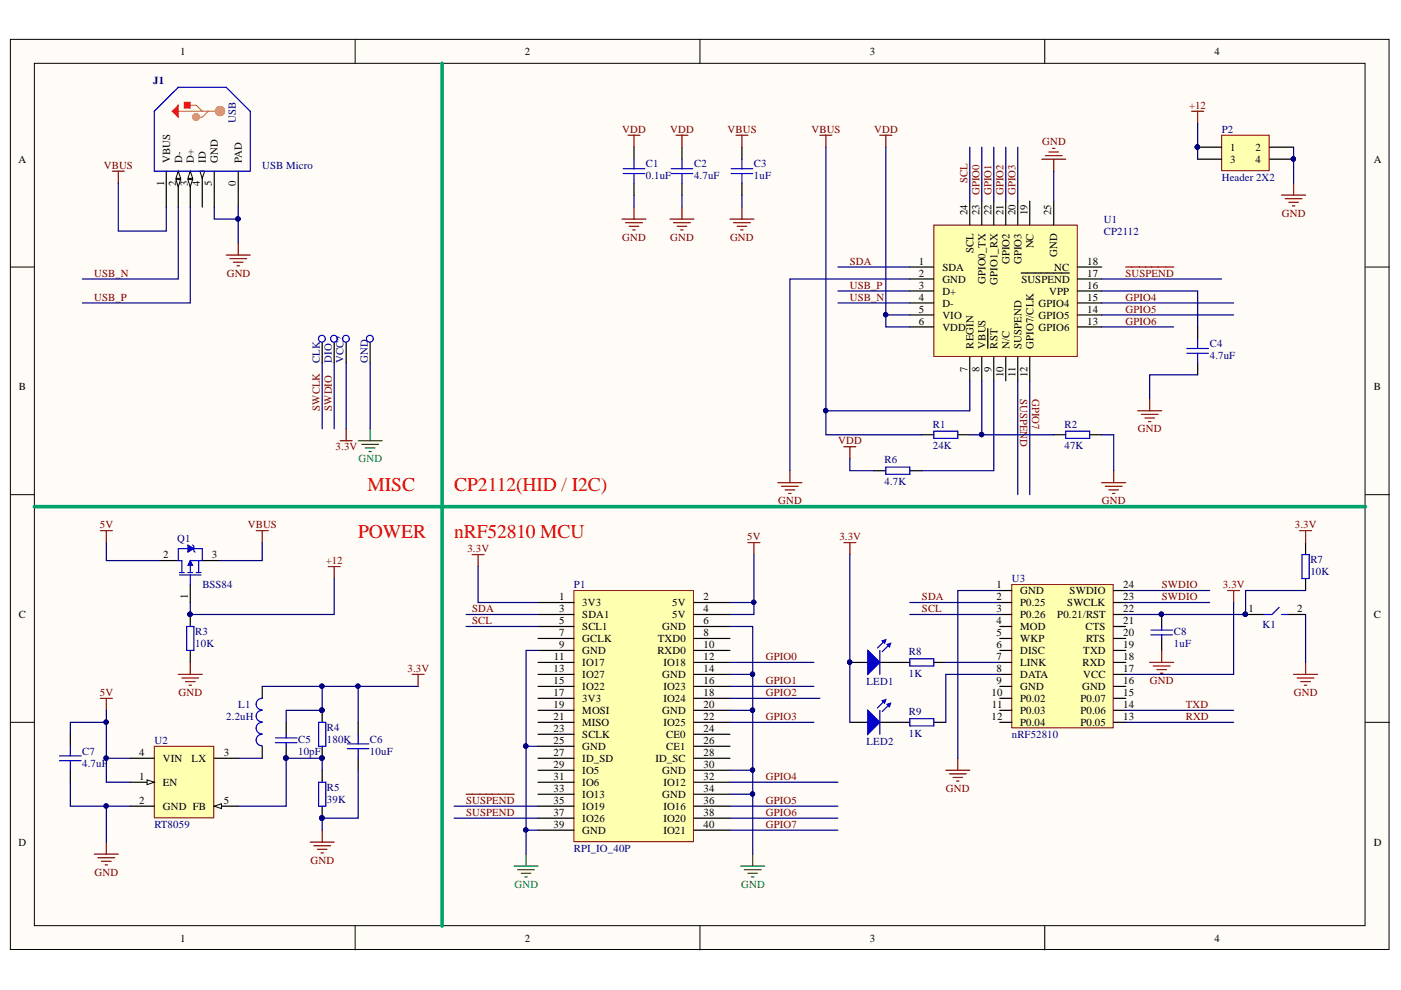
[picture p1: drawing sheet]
<svg xmlns="http://www.w3.org/2000/svg" width="297mm" height="210mm" viewBox="0 0 297 210" stroke-linecap="round" stroke-linejoin="round" font-family="sans-serif">
<g fill="#fffcf8" stroke="#000" stroke-width=".21">
<path d="M2.2 8.3h292.3v193h-292.3z"/>
<path d="M7.3 13.4h282.1v182.9h-282.1z"/>
</g>
<path d="M75.3 8.3v5.1M148.4 8.3v5.1M221.5 8.3v5.1M2.2 56.6h5.1M289.5 56.6h5.1M2.2 104.9h5.1M289.5 104.9h5.1M2.2 153.2h5.1M289.5 153.2h5.1M75.3 196.3v5.1M148.4 196.3v5.1M221.5 196.3v5.1" fill="none" stroke="#000" stroke-width=".21"/>
<path d="M198 47.7h30.4v27.9h-30.4z" fill="#ffffb0" stroke="#800000" stroke-width=".21"/>
<g fill="none" stroke="#000" stroke-width=".25">
<path d="M35.3 36.3v7.6M37.8 36.3v7.6M192.9 56.6h5.1M192.9 59.2h5.1M205.6 42.6v5.1M208.2 42.6v5.1M210.7 42.6v5.1M213.2 42.6v5.1M215.8 42.6v5.1M216.5 57.9h10.2M218.3 42.6v5.1M223.4 42.6v5.1"/>
<path d="M228.5 56.6h5.1M228.5 59.2h5.1M192.9 61.7h5.1M192.9 64.2h5.1M192.9 66.8h5.1M192.9 69.3h5.1M205.6 75.7v5M208.2 75.7v5M209.4 69.7v4.2M210.7 75.7v5M213.2 75.7v5M215.8 75.7v5"/>
<path d="M218.3 75.7v5M228.5 61.7h5.1M228.5 64.2h5.1M228.5 66.8h5.1M228.5 69.3h5.1"/>
</g>
<path d="M37.8 18.5l-5.1 5.1v12.7M48 18.5l5.1 5.1v12.7" fill="none" stroke="#00f" stroke-width=".25"/>
<path d="M37.8 36.3l.5 1.5h-1z" fill="#fffcf8"/>
<path d="M37.8 36.3l.5 1.5h-1z" fill="none" stroke="#000" stroke-width=".21"/>
<path d="M37.3 38.1h1l-.5 1.5z" fill="#fffcf8"/>
<path d="M37.3 38.1h1l-.5 1.5z" fill="none" stroke="#000" stroke-width=".21"/>
<path d="M40.3 36.3v7.6" fill="none" stroke="#000" stroke-width=".25"/>
<path d="M40.3 36.3l.5 1.5h-1z" fill="#fffcf8"/>
<path d="M40.3 36.3l.5 1.5h-1z" fill="none" stroke="#000" stroke-width=".21"/>
<path d="M39.8 38.1h1l-.5 1.5z" fill="#fffcf8"/>
<path d="M39.8 38.1h1l-.5 1.5z" fill="none" stroke="#000" stroke-width=".21"/>
<path d="M42.9 36.3v7.6" fill="none" stroke="#000" stroke-width=".25"/>
<path d="M42.4 36.3h1l-.5 1.5z" fill="#fffcf8"/>
<path d="M42.4 36.3h1l-.5 1.5z" fill="none" stroke="#000" stroke-width=".21"/>
<path d="M45.4 36.3v7.6M50.5 36.3v7.6" fill="none" stroke="#000" stroke-width=".25"/>
<path d="M36.5 23.6h10.2M40.3 22.3h1.3l1.3 1.3M44.2 23.6l-1.3 1.3h-1.3" fill="none" stroke="#fd8300" stroke-width=".25"/>
<g fill="none" stroke="#ff9c00" stroke-width="1.3">
<circle cx="41.6" cy="24.8" r=".2"/>
<circle cx="46.6" cy="23.6" r=".46"/>
</g>
<path d="M36.5 23.6l1.3-1.3v2.6z" fill="#f77800"/>
<path d="M36.5 23.6l1.3-1.3v2.6z" fill="none" stroke="#f77800" stroke-width=".25"/>
<path d="M39.1 21.7h1.2v1.3h-1.2z" fill-rule="evenodd" fill="#f77800"/>
<path d="M39.1 21.7h1.2v1.3h-1.2z" fill="none" stroke="#f77800" stroke-width=".25"/>
<path d="M37.8 18.5h10.2M32.7 36.3h20.4M67.5 153.2h1.6v5h-1.6zM73.6 158.7h4.6M73.6 157.7h4.6M75.9 155.7v2M75.9 158.7v2.1M67.5 165.9h1.6v5h-1.6z" fill="none" stroke="#00f" stroke-width=".25"/>
<path d="M68.3 150.6v2.6M68.3 158.2v2.6M75.9 153.2v2.5M68.3 163.3v2.6M68.3 170.9v2.6M75.9 160.8v2.5" fill="none" stroke="#000" stroke-width=".25"/>
<path d="M23.8 36.3h2.6M25.1 36.3v2.5" fill="none" stroke="#800000" stroke-width=".25"/>
<g fill="#000080" stroke="#000080" stroke-width=".21">
<circle cx="68.2" cy="173.4" r=".47"/>
<circle cx="68.2" cy="150.6" r=".47"/>
<circle cx="68.3" cy="160.7" r=".46"/>
</g>
<path d="M32.7 158.2h12.6v15.2h-12.6z" fill="#ffffb0" stroke="#800000" stroke-width=".21"/>
<path d="M27.6 165.9h5.1" fill="none" stroke="#000" stroke-width=".25"/>
<path d="M31.2 165.3l1.5 .6-1.5 .5z" fill="#fffcf8"/>
<path d="M31.2 165.3l1.5 .6-1.5 .5z" fill="none" stroke="#000" stroke-width=".21"/>
<path d="M27.6 170.9h5.1M27.6 160.8h5.1M45.4 170.9h5.1M45.4 160.8h5.1" fill="none" stroke="#000" stroke-width=".25"/>
<path d="M45.4 170.9l1.6-.5v1z" fill="#fffcf8"/>
<path d="M45.4 170.9l1.6-.5v1z" fill="none" stroke="#000" stroke-width=".21"/>
<path d="M55.6 145.5v2.6M55.6 158.2v2.6M60.7 153.2v2.5M60.7 158.2v2.6" fill="none" stroke="#000" stroke-width=".25"/>
<path d="M55.6 155.7a1.22 1.22 0 0 0-1.3 1.2 1.22 1.22 0 0 0 1.3 1.2M55.6 153.2a1.23 1.23 0 0 0-1.3 1.2 1.23 1.23 0 0 0 1.3 1.2M55.6 150.6a1.22 1.22 0 0 0-1.3 1.2 1.22 1.22 0 0 0 1.3 1.2M55.6 148.1a1.22 1.22 0 0 0-1.3 1.2 1.22 1.22 0 0 0 1.3 1.2M58.4 157.5h4.6M58.4 156.5h4.6M60.7 155.7v.8M60.7 157.5v.7" fill="none" stroke="#00f" stroke-width=".25"/>
<g fill="none" stroke="#800000" stroke-width=".25">
<path d="M48 54.1h5.1M48.7 54.8h3.6M49.5 55.6h2M50.3 56.4h.5M50.5 51.5v2.6M22.5 178.6v2.5M65.8 178.6h5.1M66.5 179.3h3.6M68.3 176v2.6M20 181.1h5.1M20.8 181.9h3.5M21.5 182.6h2.1"/>
<path d="M22.3 183.4h.5M67.3 180.1h2M68.1 180.8h.5"/>
</g>
<circle cx="60.6" cy="160.7" r=".46" fill="#000080" stroke="#000080" stroke-width=".21"/>
<path d="M7.3 107.4h282.2" fill="none" stroke="#00a36e" stroke-width=".76"/>
<path d="M121.7 125.2h25.3v53.3h-25.3z" fill="#ffffb0" stroke="#800000" stroke-width=".21"/>
<g fill="none" stroke="#000" stroke-width=".25">
<path d="M134.4 31.2v2.6M134.4 38.8v2.6M144.6 31.2v2.6M144.6 38.8v2.6M157.3 31.2v2.6M157.3 38.8v2.6M253.9 69.3v2.6M253.9 76.9v2.6M195.4 92.2h2.6M203.1 92.2h2.5M223.4 92.2h2.6M231 92.2h2.6"/>
<path d="M34 118.9h3.8M42.9 118.9h3.8M40.3 123.9v3.8M114.1 127.7h7.6M114.1 130.3h7.6M114.1 132.8h7.6M114.1 135.4h7.6M114.1 137.9h7.6M147.1 127.7h7.7M147.1 130.3h7.7M147.1 132.8h7.7M147.1 135.4h7.7"/>
<path d="M147.1 137.9h7.7M114.1 140.4h7.6M114.1 143h7.6M114.1 145.5h7.6M114.1 148.1h7.6M114.1 150.6h7.6M114.1 153.2h7.6M114.1 155.7h7.6M114.1 158.2h7.6M147.1 140.4h7.7M147.1 143h7.7M147.1 145.5h7.7"/>
<path d="M147.1 148.1h7.7M147.1 150.6h7.7M147.1 153.2h7.7M147.1 155.7h7.7M147.1 158.2h7.7M114.1 160.8h7.6M114.1 163.3h7.6M114.1 165.9h7.6M114.1 168.4h7.6M114.1 170.9h7.6M114.1 173.5h7.6M114.1 176h7.6"/>
<path d="M147.1 160.8h7.7M147.1 163.3h7.7M147.1 165.9h7.7M147.1 168.4h7.7M147.1 170.9h7.7M147.1 173.5h7.7M147.1 176h7.7"/>
</g>
<path d="M109 183.6h5.1M109.8 184.4h3.5M110.5 185.2h2.1M111.3 185.9h.5M111.5 181.1v2.5M157 183.6h5.1M157.8 184.4h3.6M158.6 185.2h2M159.3 185.9h.5M159.6 181.1v2.5" fill="none" stroke="#008000" stroke-width=".25"/>
<g fill="none" stroke="#800000" stroke-width=".25">
<path d="M133.1 28.7h2.6M134.4 28.7v2.5M143.3 28.7h2.6M144.6 28.7v2.5M156 28.7h2.6M157.3 28.7v2.5M173.8 28.7h2.6M175.1 28.7v2.5M186.5 28.7h2.6M187.8 28.7v2.5M131.9 46.5h5.1M132.6 47.2h3.6"/>
<path d="M133.4 48h2M134.2 48.7h.5M134.4 43.9v2.6M142 46.5h5.1M142.8 47.2h3.6M143.6 48h2M144.3 48.7h.5M144.6 43.9v2.6M154.8 46.5h5M155.5 47.2h3.6M156.3 48h2M157 48.7h.6"/>
<path d="M157.3 43.9v2.6M238.7 56.6h10.2M167.5 99.8v2.5M236.1 99.8v2.5M241.2 87.1h5.1M242 87.9h3.5M242.7 88.6h2.1M243.5 89.4h.5M243.8 84.6v2.5M54.3 112.5h2.6M55.6 112.5v2.5M100.1 117.6h2.5"/>
<path d="M101.4 117.6v2.5M158.6 115h2.5M159.8 115v2.6M164.9 102.3h5.1M165.7 103.1h3.6M166.5 103.9h2M167.2 104.6h.5M233.6 102.3h5.1M234.3 103.1h3.6M235.1 103.9h2M235.9 104.6h.5M87.4 143h2.5"/>
<path d="M88.7 143v2.5M98.8 168.4h10.2"/>
</g>
<g fill="none" stroke="#00f" stroke-width=".25">
<path d="M132.1 36.8h4.6M132.1 35.8h4.6M134.4 33.8v2M134.4 36.8v2M142.3 36.8h4.6M142.3 35.8h4.6M144.6 33.8v2M144.6 36.8v2M155 36.8h4.6M155 35.8h4.6M157.3 33.8v2M157.3 36.8v2"/>
<path d="M251.6 74.9h4.6M251.6 73.9h4.6M253.9 71.9v2M253.9 74.9v2M198 91.4h5.1v1.5h-5.1zM226 91.4h5v1.5h-5zM38.6 118.9v2.5M42.1 118.9v2.5M42.9 118.9h-2.6v2.5M38.1 121.9h4.5M38.1 121.4h1M39.8 121.4h1"/>
<path d="M40.3 121.9v2M41.6 121.4h1"/>
</g>
<path d="M93.7 13.4v182.9" fill="none" stroke="#00a36e" stroke-width=".76"/>
<path d="M40.3 118.9l.5 1h-1z" fill="#00f"/>
<path d="M40.3 118.9l.5 1h-1z" fill="none" stroke="#00f" stroke-width=".21"/>
<path d="M39.8 116.3h-2v2.6h.8M41.1 116.3h1.8v2.6" fill="none" stroke="#00f" stroke-width=".25"/>
<path d="M39.8 115.6l1.3 .7-1.3 .8z" fill="#00f"/>
<path d="M39.8 115.6l1.3 .7-1.3 .8z" fill="none" stroke="#00f" stroke-width=".21"/>
<path d="M40.8 115.6l.3 .2v1l.3 .3M39.6 132.8h1.5v5.1h-1.5z" fill="none" stroke="#00f" stroke-width=".25"/>
<path d="M40.3 130.3v2.5M40.3 137.9v2.5" fill="none" stroke="#000" stroke-width=".25"/>
<circle cx="40.3" cy="130.2" r=".46" fill="#000080" stroke="#000080" stroke-width=".21"/>
<path d="M21.3 112.5h2.5M22.5 112.5v2.5M37.8 143h5.1M38.6 143.8h3.5M39.3 144.5h2.1M40.1 145.3h.5M40.3 140.4v2.6" fill="none" stroke="#800000" stroke-width=".25"/>
<path d="M259 28.7h10.1v7.5h-10.1z" fill="#ffffb0" stroke="#800000" stroke-width=".21"/>
<path d="M253.9 31.2h5.1M253.9 33.8h5.1M269.2 31.2h5.1M269.2 33.8h5.1M185.3 99.8h2.5M192.9 99.8h2.5M14.9 155.7v2.5M14.9 163.3v2.6" fill="none" stroke="#000" stroke-width=".25"/>
<g fill="#000080" stroke="#000080" stroke-width=".21">
<circle cx="253.9" cy="31.2" r=".47"/>
<circle cx="274.2" cy="33.7" r=".46"/>
</g>
<g fill="none" stroke="#800000" stroke-width=".25">
<path d="M220.9 33.8h5.1M221.6 33h3.6M222.4 32.2h2M223.2 31.5h.5M223.4 33.8v2.5M252.7 23.6h2.5M253.9 23.6v2.5M274.3 38.8v2.6M271.7 41.4h5.1M272.5 42.1h3.5M273.2 42.9h2.1M274 43.7h.5"/>
<path d="M178.9 94.7h2.6M180.2 94.7v2.6M69.6 120.1h2.5M70.9 120.1v2.6M21.3 148.1h2.5M22.5 148.1v2.5"/>
</g>
<path d="M187.8 99h5.1v1.6h-5.1zM14.9 158.2v2.1M12.6 161.3h4.6M12.6 160.3h4.6M14.9 161.3v2" fill="none" stroke="#00f" stroke-width=".25"/>
<path d="M214.5 123.9h21.5v30.4h-21.5z" fill="#ffffb0" stroke="#800000" stroke-width=".21"/>
<g fill="none" stroke="#000" stroke-width=".25">
<path d="M212 125.2h2.5M212 127.7h2.5M212 130.3h2.5M212 132.8h2.5M212 135.4h2.5M212 137.9h2.5M236.1 125.2h2.6M236.1 127.7h2.6M236.1 130.3h2.6M236.1 132.8h2.6M236.1 135.4h2.6M236.1 137.9h2.6"/>
<path d="M180.2 140.4h3.8M186.5 140.4h3.9M212 140.4h2.5M212 143h2.5M212 145.5h2.5M212 148.1h2.5M212 150.6h2.5M212 153.2h2.5M236.1 140.4h2.6M236.1 143h2.6M236.1 145.5h2.6M236.1 148.1h2.6"/>
<path d="M236.1 150.6h2.6M236.1 153.2h2.6"/>
</g>
<path d="M260.3 125.2h2.5M261.6 125.2v2.5M200.5 163.3h5.1M201.3 164.1h3.6M202.1 164.8h2M202.8 165.6h.5M203.1 160.8v2.5" fill="none" stroke="#800000" stroke-width=".25"/>
<circle cx="180.1" cy="140.4" r=".46" fill="#000080" stroke="#000080" stroke-width=".21"/>
<path d="M186.5 137.9v5.1M187.6 135.9l-1.6 1.5M188.6 136.6l-1.5 1.6" fill="none" stroke="#0000bf" stroke-width=".25"/>
<path d="M187.1 135.9l.7-.3-.2 .8z" fill="#00f"/>
<path d="M187.1 135.9l.7-.3-.2 .8z" fill="none" stroke="#00f" stroke-width=".25"/>
<path d="M188.1 136.6l.7-.2-.2 .7z" fill="#00f"/>
<path d="M188.1 136.6l.7-.2-.2 .7z" fill="none" stroke="#00f" stroke-width=".25"/>
<path d="M184 137.9l2.5 2.5-2.5 2.6z" fill="#00f"/>
<path d="M184 137.9l2.5 2.5-2.5 2.6z" fill="none" stroke="#00f" stroke-width=".25"/>
<circle cx="180.1" cy="140.4" r=".46" fill="#000080" stroke="#000080" stroke-width=".21"/>
<path d="M178.9 115h2.6M180.2 115v2.6" fill="none" stroke="#800000" stroke-width=".25"/>
<path d="M180.2 153.2h3.8M186.5 153.2h3.9" fill="none" stroke="#000" stroke-width=".25"/>
<path d="M186.5 150.6v5.1M187.6 148.6l-1.6 1.5M188.6 149.3l-1.5 1.6" fill="none" stroke="#0000bf" stroke-width=".25"/>
<path d="M187.1 148.6l.7-.3-.2 .8z" fill="#00f"/>
<path d="M187.1 148.6l.7-.3-.2 .8z" fill="none" stroke="#00f" stroke-width=".25"/>
<path d="M188.1 149.3l.7-.2-.2 .7z" fill="#00f"/>
<path d="M188.1 149.3l.7-.2-.2 .7z" fill="none" stroke="#00f" stroke-width=".25"/>
<path d="M184 150.6l2.5 2.6-2.5 2.5z" fill="#00f"/>
<path d="M276 117.6h1.6v5.1h-1.6zM192.9 139.7h5.1v1.5h-5.1zM244 134.6h4.6M244 133.6h4.6M246.3 132.8v.8M246.3 134.6v.8M184 150.6l2.5 2.6-2.5 2.5zM192.9 152.4h5.1v1.5h-5.1z" fill="none" stroke="#00f" stroke-width=".25"/>
<path d="M68.3 71.9v5M276.8 115v2.6M246.3 130.3v2.5M246.3 135.4v2.5M264.1 130.3h3.8M273 130.3h3.8M276.8 122.7v2.5M190.4 153.2h2.5M190.4 140.4h2.5M198 153.2h2.5M198 140.4h2.5" fill="none" stroke="#000" stroke-width=".25"/>
<g fill="#000080" stroke="#000080" stroke-width=".21">
<circle cx="246.2" cy="130.2" r=".46"/>
<circle cx="264" cy="130.2" r=".46"/>
</g>
<path d="M275.5 112.5h2.6M276.8 112.5v2.5M246.3 137.9v2.5M243.8 140.4h5M244.5 141.2h3.6M245.3 142h2M246 142.7h.6M274.3 143h5.1M275 143.8h3.6M275.8 144.5h2M276.6 145.3h.5M276.8 140.4v2.6" fill="none" stroke="#800000" stroke-width=".25"/>
<path d="M271.2 128.8l-1.5 1.5h-1.8M271.7 130.3h1.3" fill="none" stroke="#0000bf" stroke-width=".25"/>
<path d="M75.9 93.5h5.1M76.7 94.2h3.6M77.5 95h2M78.2 95.7h.5M78.5 90.9v2.6" fill="none" stroke="#008000" stroke-width=".25"/>
<circle cx="68.2" cy="71.8" r=".72" fill="#fff" stroke="#00f" stroke-width=".25"/>
<path d="M70.9 71.9v5" fill="none" stroke="#000" stroke-width=".25"/>
<circle cx="70.8" cy="71.8" r=".72" fill="#fff" stroke="#00f" stroke-width=".25"/>
<path d="M73.4 71.9v5" fill="none" stroke="#000" stroke-width=".25"/>
<circle cx="73.3" cy="71.8" r=".72" fill="#fff" stroke="#00f" stroke-width=".25"/>
<path d="M78.5 71.9v5" fill="none" stroke="#000" stroke-width=".25"/>
<circle cx="78.4" cy="71.8" r=".72" fill="#fff" stroke="#00f" stroke-width=".25"/>
<path d="M72.1 93.5h2.6M73.4 90.9v2.6" fill="none" stroke="#800000" stroke-width=".25"/>
<g fill="none" stroke="#000080" stroke-width=".25">
<path d="M25.1 38.8v10.2h10.2v-5.1M175.1 31.2v61h20.3M187.8 31.2v35.6M205.6 31.2v11.4M208.2 31.2v11.4M210.7 31.2v11.4M213.2 31.2v11.4M215.8 31.2v11.4M223.4 36.3v6.3M253.9 26.1v7.7M274.3 31.2v7.6M37.8 43.9v15.3h-20.3"/>
<path d="M40.3 43.9v20.3h-22.8M45.4 43.9v2.6h5.1M50.5 43.9v7.6M134.4 41.4v2.5M144.6 41.4v2.5M157.3 41.4v2.5M177.6 56.6h15.3M192.9 59.2h-25.4v40.6M233.6 59.2h25.4M68.3 76.9v14M70.9 76.9v14M73.4 76.9v14"/>
<path d="M78.5 76.9v14M177.6 64.2h15.3M177.6 61.7h15.3M192.9 66.8h-5.1v2.5h5.1M233.6 61.7h20.3v7.6M233.6 64.2h28M233.6 66.8h28M233.6 69.3h15.2M253.9 79.5h-10.1v5.1M180.2 97.3v2.5h5.1M205.6 80.7v6.4h-30.5M205.6 92.2h17.8"/>
<path d="M208.2 80.7v11.5M210.7 80.7v19.1h-15.3M215.8 80.7v24.2M218.3 80.7v24.2M233.6 92.2h2.5v7.6M22.5 115v3.9h11.5M55.6 115v3.9h-8.9M159.8 117.6v12.7h-5M180.2 117.6v35.6M70.9 122.7v7.6h-30.6v-2.6M98.8 130.3h15.3M98.8 132.8h15.3"/>
<path d="M101.4 120.1v7.6h12.7M114.1 137.9h-2.6v20.3M154.8 132.8h4.8v48.3M154.8 127.7h5M192.9 127.7h19.1M192.9 130.3h19.1M212 125.2h-8.9v35.6M238.7 127.7h17.8M238.7 125.2h17.8M261.6 127.7v15.3h-22.9M276.8 125.2h-12.7v5.1h-25.4M276.8 130.3v10.1"/>
<path d="M22.5 150.6v15.3h5.1M22.5 153.2h-7.6v2.5M55.6 145.5h12.7v5.1h-7.6v2.6M68.3 145.5h7.6v7.7M75.9 145.5h12.8M114.1 158.2h-2.6v22.9M154.8 143h4.8M154.8 150.6h4.8M154.8 148.1h19M154.8 145.5h17.8M154.8 140.4h17.8M154.8 153.2h17.8"/>
<path d="M200.5 140.4h11.5M212 143h-11.5v10.2M238.7 150.6h22.9M238.7 153.2h22.9M14.9 165.9v5h7.6M22.5 160.8h5.1M27.6 170.9h-5.1v7.7M50.5 160.8h5.1M68.3 163.3v-2.5h-7.6v10.1h-10.2M75.9 163.3v10.2h-7.6v2.5M96.3 170.9h17.8M96.3 173.5h17.8"/>
<path d="M111.5 176h2.6M154.8 176h22.8M154.8 163.3h4.8M154.8 168.4h4.8M154.8 165.9h22.8M154.8 170.9h22.8M154.8 173.5h22.8"/>
</g>
<g fill="#000080" stroke="#000080" stroke-width=".21">
<circle cx="22.5" cy="160.7" r=".46"/>
<circle cx="22.5" cy="170.9" r=".46"/>
<circle cx="68.2" cy="150.6" r=".47"/>
<circle cx="60.6" cy="160.7" r=".46"/>
<circle cx="68.3" cy="160.7" r=".46"/>
<circle cx="75.9" cy="145.5" r=".46"/>
<circle cx="68.3" cy="145.5" r=".46"/>
<circle cx="68.2" cy="173.4" r=".47"/>
<circle cx="50.4" cy="46.4" r=".47"/>
<circle cx="159.8" cy="127.7" r=".46"/>
<circle cx="111.5" cy="176" r=".46"/>
<circle cx="159.5" cy="143" r=".46"/>
<circle cx="159.5" cy="150.6" r=".46"/>
<circle cx="159.5" cy="163.3" r=".46"/>
<circle cx="159.5" cy="168.3" r=".46"/>
<circle cx="111.5" cy="158.2" r=".47"/>
<circle cx="208.1" cy="92.1" r=".46"/>
<circle cx="187.8" cy="66.7" r=".46"/>
<circle cx="175" cy="87.1" r=".46"/>
<circle cx="22.5" cy="153.1" r=".46"/>
<circle cx="40.3" cy="130.2" r=".46"/>
<circle cx="253.9" cy="31.2" r=".47"/>
<circle cx="274.2" cy="33.7" r=".46"/>
<circle cx="180.1" cy="140.4" r=".46"/>
<circle cx="264" cy="130.2" r=".46"/>
<circle cx="246.2" cy="130.2" r=".46"/>
</g>
<g font-size="4.1" fill="#f00">
<text x="77.9" y="104">MISC</text>
<text x="96.3" y="104">CP2112(HID / I2C)</text>
<text x="75.9" y="114.2">POWER</text>
<text x="96.3" y="114.2">nRF52810 MCU</text>
</g>
<g font-size="2.3">
<text x="38.2" y="11.7">1</text>
<text x="111.3" y="11.7">2</text>
<text x="184.4" y="11.7">3</text>
<text x="257.5" y="11.7">4</text>
<text x="3.9" y="34.5">A</text>
<text x="36" y="34.5" transform="rotate(-90 36 34.5)">VBUS</text>
<text x="38.6" y="34.5" transform="rotate(-90 38.6 34.5)">D-</text>
<text x="41.1" y="34.5" transform="rotate(-90 41.1 34.5)">D+</text>
<text x="43.7" y="34.5" transform="rotate(-90 43.7 34.5)">ID</text>
<text x="46.2" y="34.5" transform="rotate(-90 46.2 34.5)">GND</text>
<text x="51.3" y="34.5" transform="rotate(-90 51.3 34.5)">PAD</text>
<text x="260.8" y="32">1</text>
<text x="260.8" y="34.5">3</text>
<text x="266.2" y="32">2</text>
<text x="266.2" y="34.5">4</text>
<text x="291.3" y="34.5">A</text>
<text x="34.8" y="39.5" transform="rotate(-90 34.8 39.5)">1</text>
<text x="37.3" y="39.5" transform="rotate(-90 37.3 39.5)">2</text>
<text x="39.9" y="39.5" transform="rotate(-90 39.9 39.5)">3</text>
<text x="42.4" y="39.5" transform="rotate(-90 42.4 39.5)">4</text>
<text x="44.9" y="39.5" transform="rotate(-90 44.9 39.5)">5</text>
<text x="50" y="39.5" transform="rotate(-90 50 39.5)">0</text>
<text x="205.1" y="45.7" transform="rotate(-90 205.1 45.7)">24</text>
<text x="207.7" y="45.7" transform="rotate(-90 207.7 45.7)">23</text>
<text x="210.2" y="45.7" transform="rotate(-90 210.2 45.7)">22</text>
<text x="212.7" y="45.7" transform="rotate(-90 212.7 45.7)">21</text>
<text x="215.3" y="45.7" transform="rotate(-90 215.3 45.7)">20</text>
<text x="217.8" y="45.7" transform="rotate(-90 217.8 45.7)">19</text>
<text x="222.9" y="45.7" transform="rotate(-90 222.9 45.7)">25</text>
<text x="206.4" y="53.7" transform="rotate(-90 206.4 53.7)">SCL</text>
<text x="219.1" y="52.7" transform="rotate(-90 219.1 52.7)">NC</text>
<text x="194.8" y="56.1">1</text>
<text x="194.8" y="58.7">2</text>
<text x="199.8" y="57.4">SDA</text>
<text x="199.8" y="59.9">GND</text>
<text x="214" y="56" transform="rotate(-90 214 56)">GPIO2</text>
<text x="216.5" y="56" transform="rotate(-90 216.5 56)">GPIO3</text>
<text x="216.5" y="59.9">SUSPEND</text>
<text x="223.5" y="57.4">NC</text>
<text x="224.2" y="54.5" transform="rotate(-90 224.2 54.5)">GND</text>
<text x="230.5" y="58.7">17</text>
<text x="230.5" y="56.1">18</text>
<text x="194.8" y="61.2">3</text>
<text x="194.8" y="63.8">4</text>
<text x="199.8" y="62.5">D+</text>
<text x="199.8" y="65">D-</text>
<text x="208.9" y="60.2" transform="rotate(-90 208.9 60.2)">GPIO0_TX</text>
<text x="211.5" y="60.4" transform="rotate(-90 211.5 60.4)">GPIO1_RX</text>
<text x="220.2" y="65">GPIO4</text>
<text x="222.5" y="62.5">VPP</text>
<text x="230.5" y="63.8">15</text>
<text x="230.5" y="61.2">16</text>
<text x="194.8" y="66.3">5</text>
<text x="194.8" y="68.8">6</text>
<text x="199.8" y="67.6">VIO</text>
<text x="199.8" y="70.1">VDD</text>
<text x="220.2" y="70.1">GPIO6</text>
<text x="220.2" y="67.6">GPIO5</text>
<text x="230.5" y="68.8">13</text>
<text x="230.5" y="66.3">14</text>
<text x="206.4" y="73.9" transform="rotate(-90 206.4 73.9)">REGIN</text>
<text x="208.9" y="73.9" transform="rotate(-90 208.9 73.9)">VBUS</text>
<text x="211.5" y="73.9" transform="rotate(-90 211.5 73.9)">RST</text>
<text x="214" y="73.9" transform="rotate(-90 214 73.9)">N/C</text>
<text x="216.5" y="73.9" transform="rotate(-90 216.5 73.9)">SUSPEND</text>
<text x="219.1" y="73.9" transform="rotate(-90 219.1 73.9)">GPIO7/CLK</text>
<text x="4" y="82.8">B</text>
<text x="205.1" y="78.9" transform="rotate(-90 205.1 78.9)">7</text>
<text x="207.7" y="78.9" transform="rotate(-90 207.7 78.9)">8</text>
<text x="210.2" y="78.9" transform="rotate(-90 210.2 78.9)">9</text>
<text x="212.7" y="80" transform="rotate(-90 212.7 80)">10</text>
<text x="215.3" y="79.9" transform="rotate(-90 215.3 79.9)">11</text>
<text x="217.8" y="80" transform="rotate(-90 217.8 80)">12</text>
<text x="291.3" y="82.8">B</text>
<text x="34.6" y="118.4">2</text>
<text x="44.9" y="118.4">3</text>
<text x="211.3" y="124.7">1</text>
<text x="216.3" y="126">GND</text>
<text x="226.8" y="126">SWDIO</text>
<text x="238.1" y="124.7">24</text>
<text x="4" y="131.1">C</text>
<text x="39.9" y="127.1" transform="rotate(-90 39.9 127.1)">1</text>
<text x="118.6" y="127.3">1</text>
<text x="118.6" y="129.8">3</text>
<text x="123.5" y="128.5">3V3</text>
<text x="123.5" y="131.1">SDA1</text>
<text x="142.5" y="128.5">5V</text>
<text x="142.5" y="131.1">5V</text>
<text x="149.2" y="127.3">2</text>
<text x="149.2" y="129.8">4</text>
<text x="211.3" y="127.3">2</text>
<text x="211.3" y="129.8">3</text>
<text x="216.3" y="128.5">P0.25</text>
<text x="216.3" y="131.1">P0.26</text>
<text x="224.2" y="131.1">P0.21/RST</text>
<text x="226.3" y="128.5">SWCLK</text>
<text x="238.1" y="127.3">23</text>
<text x="238.1" y="129.8">22</text>
<text x="264.7" y="129.8">1</text>
<text x="275" y="129.8">2</text>
<text x="291.3" y="131.1">C</text>
<text x="118.6" y="132.3">5</text>
<text x="118.6" y="134.9">7</text>
<text x="118.6" y="137.4">9</text>
<text x="123.5" y="133.6">SCL1</text>
<text x="123.5" y="136.1">GCLK</text>
<text x="139.5" y="136.1">TXD0</text>
<text x="140.4" y="133.6">GND</text>
<text x="149.2" y="132.3">6</text>
<text x="149.2" y="134.9">8</text>
<text x="149.2" y="137.4">10</text>
<text x="211.3" y="132.3">4</text>
<text x="211.3" y="134.9">5</text>
<text x="211.3" y="137.4">6</text>
<text x="216.3" y="133.6">MOD</text>
<text x="216.3" y="136.1">WKP</text>
<text x="230.2" y="133.6">CTS</text>
<text x="230.3" y="136.1">RTS</text>
<text x="238.1" y="137.4">19</text>
<text x="238.1" y="134.9">20</text>
<text x="238.1" y="132.3">21</text>
<text x="117.4" y="142.5">13</text>
<text x="117.5" y="139.9">11</text>
<text x="123.5" y="138.7">GND</text>
<text x="123.5" y="141.2">IO17</text>
<text x="123.5" y="143.7">IO27</text>
<text x="139.4" y="138.7">RXD0</text>
<text x="140.4" y="143.7">GND</text>
<text x="140.6" y="141.2">IO18</text>
<text x="149.2" y="139.9">12</text>
<text x="149.2" y="142.5">14</text>
<text x="211.3" y="139.9">7</text>
<text x="211.3" y="142.5">8</text>
<text x="216.3" y="138.7">DISC</text>
<text x="216.3" y="141.2">LINK</text>
<text x="216.3" y="143.7">DATA</text>
<text x="229.5" y="141.2">RXD</text>
<text x="229.7" y="143.7">VCC</text>
<text x="229.7" y="138.7">TXD</text>
<text x="238.1" y="142.5">17</text>
<text x="238.1" y="139.9">18</text>
<text x="117.4" y="145">15</text>
<text x="117.4" y="147.6">17</text>
<text x="123.5" y="146.3">IO22</text>
<text x="123.5" y="148.8">3V3</text>
<text x="140.6" y="146.3">IO23</text>
<text x="140.6" y="148.8">IO24</text>
<text x="149.2" y="145">16</text>
<text x="149.2" y="147.6">18</text>
<text x="210.2" y="147.6">10</text>
<text x="211.3" y="145">9</text>
<text x="216.3" y="146.3">GND</text>
<text x="216.3" y="148.8">P0.02</text>
<text x="229.1" y="148.8">P0.07</text>
<text x="229.4" y="146.3">GND</text>
<text x="238.1" y="147.6">15</text>
<text x="238.1" y="145">16</text>
<text x="117.4" y="150.1">19</text>
<text x="117.4" y="152.6">21</text>
<text x="117.4" y="155.2">23</text>
<text x="123.5" y="151.4">MOSI</text>
<text x="123.5" y="153.9">MISO</text>
<text x="140.4" y="151.4">GND</text>
<text x="140.6" y="153.9">IO25</text>
<text x="149.2" y="150.1">20</text>
<text x="149.2" y="152.6">22</text>
<text x="149.2" y="155.2">24</text>
<text x="210.2" y="152.6">12</text>
<text x="210.3" y="150.1">11</text>
<text x="216.3" y="151.4">P0.03</text>
<text x="216.3" y="153.9">P0.04</text>
<text x="229.1" y="153.9">P0.05</text>
<text x="229.1" y="151.4">P0.06</text>
<text x="238.1" y="152.6">13</text>
<text x="238.1" y="150.1">14</text>
<text x="29.5" y="160.2">4</text>
<text x="34.5" y="161.5">VIN</text>
<text x="40.6" y="161.5">LX</text>
<text x="47.5" y="160.2">3</text>
<text x="117.4" y="157.7">25</text>
<text x="117.4" y="160.2">27</text>
<text x="123.5" y="156.4">SCLK</text>
<text x="123.5" y="159">GND</text>
<text x="123.5" y="161.5">ID_SD</text>
<text x="139" y="161.5">ID_SC</text>
<text x="141.2" y="156.4">CE0</text>
<text x="141.2" y="159">CE1</text>
<text x="149.2" y="157.7">26</text>
<text x="149.2" y="160.2">28</text>
<text x="29.5" y="165.4">1</text>
<text x="34.5" y="166.7">EN</text>
<text x="117.4" y="162.8">29</text>
<text x="117.4" y="165.4">31</text>
<text x="117.4" y="167.9">33</text>
<text x="123.5" y="164.1">IO5</text>
<text x="123.5" y="166.7">IO6</text>
<text x="140.4" y="164.1">GND</text>
<text x="140.6" y="166.7">IO12</text>
<text x="149.2" y="162.8">30</text>
<text x="149.2" y="165.4">32</text>
<text x="149.2" y="167.9">34</text>
<text x="29.5" y="170.5">2</text>
<text x="34.5" y="171.7">GND FB</text>
<text x="47.5" y="170.5">5</text>
<text x="117.4" y="170.5">35</text>
<text x="117.4" y="173">37</text>
<text x="123.5" y="169.2">IO13</text>
<text x="123.5" y="171.7">IO19</text>
<text x="140.4" y="169.2">GND</text>
<text x="140.6" y="171.7">IO16</text>
<text x="149.2" y="170.5">36</text>
<text x="149.2" y="173">38</text>
<text x="3.9" y="179.3">D</text>
<text x="117.4" y="175.5">39</text>
<text x="123.5" y="174.3">IO26</text>
<text x="123.5" y="176.8">GND</text>
<text x="140.6" y="174.3">IO20</text>
<text x="140.6" y="176.8">IO21</text>
<text x="149.2" y="175.5">40</text>
<text x="291.3" y="179.3">D</text>
<text x="38.2" y="199.6">1</text>
<text x="111.3" y="199.6">2</text>
<text x="184.4" y="199.6">3</text>
<text x="257.5" y="199.6">4</text>
</g>
<g font-size="2.3" fill="#000080">
<text x="32.5" y="17.8">J1</text>
<text x="50" y="26.1" transform="rotate(-90 50 26.1)">USB</text>
<text x="259" y="28.2">P2</text>
<text x="55.6" y="35.8">USB Micro</text>
<text x="136.9" y="35.5">C1</text>
<text x="147.2" y="35.5">C2</text>
<text x="159.9" y="35.5">C3</text>
<text x="136.9" y="38">0.1uF</text>
<text x="147.2" y="38">4.7uF</text>
<text x="159.9" y="38">1uF</text>
<text x="259" y="38.3">Header 2X2</text>
<text x="234.1" y="47.3">U1</text>
<text x="234.1" y="49.8">CP2112</text>
<text x="67.8" y="76.9" transform="rotate(-90 67.8 76.9)">CLK</text>
<text x="70.3" y="76.9" transform="rotate(-90 70.3 76.9)">DIO</text>
<text x="72.9" y="76.9" transform="rotate(-90 72.9 76.9)">VCC?</text>
<text x="78" y="76.9" transform="rotate(-90 78 76.9)">GND</text>
<text x="256.5" y="73.6">C4</text>
<text x="256.5" y="76.2">4.7uF</text>
<text x="197.8" y="90.6">R1</text>
<text x="197.8" y="95.2">24K</text>
<text x="225.7" y="90.6">R2</text>
<text x="225.7" y="95.2">47K</text>
<text x="187.5" y="98.3">R6</text>
<text x="187.5" y="102.8">4.7K</text>
<text x="37.6" y="114.8">Q1</text>
<text x="277.8" y="119.4">R7</text>
<text x="42.9" y="124.7">BSS84</text>
<text x="121.7" y="124.7">P1</text>
<text x="214.5" y="123.5">U3</text>
<text x="277.8" y="121.9">10K</text>
<text x="41.4" y="134.6">R3</text>
<text x="41.4" y="137.2">10K</text>
<text x="248.9" y="134.6">C8</text>
<text x="248.9" y="137.2">1uF</text>
<text x="267.7" y="133.1">K1</text>
<text x="192.7" y="138.9">R8</text>
<text x="192.7" y="143.5">1K</text>
<text x="183.7" y="145.3">LED1</text>
<text x="48" y="152.6">2.2uH</text>
<text x="50.5" y="150.1">L1</text>
<text x="69.3" y="154.9">R4</text>
<text x="192.7" y="151.6">R9</text>
<text x="17.4" y="160">C7</text>
<text x="32.7" y="157.7">U2</text>
<text x="63.2" y="157.4">C5</text>
<text x="63.2" y="160">10pF</text>
<text x="69.3" y="157.4">180K</text>
<text x="78.4" y="157.4">C6</text>
<text x="78.4" y="160">10uF</text>
<text x="183.7" y="158">LED2</text>
<text x="192.7" y="156.2">1K</text>
<text x="214.5" y="156.4">nRF52810</text>
<text x="17.4" y="162.5">4.7uF</text>
<text x="69.3" y="167.7">R5</text>
<text x="69.3" y="170.2">39K</text>
<text x="32.7" y="175.5">RT8059</text>
<text x="121.7" y="180.6">RPI_IO_40P</text>
</g>
<g font-size="2.3" fill="#800000">
<text x="252.1" y="23.1">+12</text>
<text x="131.9" y="28.2">VDD</text>
<text x="142.1" y="28.2">VDD</text>
<text x="154.3" y="28.2">VBUS</text>
<text x="172" y="28.2">VBUS</text>
<text x="185.3" y="28.2">VDD</text>
<text x="22" y="35.8">VBUS</text>
<text x="220.9" y="30.7">GND</text>
<text x="205.1" y="38.8" transform="rotate(-90 205.1 38.8)">SCL</text>
<text x="207.7" y="41.3" transform="rotate(-90 207.7 41.3)">GPIO0</text>
<text x="210.2" y="41.3" transform="rotate(-90 210.2 41.3)">GPIO1</text>
<text x="212.7" y="41.3" transform="rotate(-90 212.7 41.3)">GPIO2</text>
<text x="215.3" y="41.3" transform="rotate(-90 215.3 41.3)">GPIO3</text>
<text x="271.8" y="46">GND</text>
<text x="131.9" y="51.1">GND</text>
<text x="142.1" y="51.1">GND</text>
<text x="154.8" y="51.1">GND</text>
<text x="20" y="58.7">USB_N</text>
<text x="48.1" y="58.7">GND</text>
<text x="180.2" y="56.1">SDA</text>
<text x="238.6" y="58.7">SUSPEND</text>
<text x="20" y="63.8">USB_P</text>
<text x="180.2" y="61.2">USB_P</text>
<text x="180.2" y="63.8">USB_N</text>
<text x="238.6" y="63.8">GPIO4</text>
<text x="238.6" y="66.3">GPIO5</text>
<text x="238.6" y="68.8">GPIO6</text>
<text x="67.8" y="87.1" transform="rotate(-90 67.8 87.1)">SWCLK</text>
<text x="70.3" y="87.1" transform="rotate(-90 70.3 87.1)">SWDIO</text>
<text x="216.3" y="84.6" transform="rotate(90 216.3 84.6)">SUSPEND</text>
<text x="218.8" y="84.6" transform="rotate(90 218.8 84.6)">GPIO7</text>
<text x="71.2" y="95.5">3.3V</text>
<text x="177.7" y="94.2">VDD</text>
<text x="241.3" y="91.7">GND</text>
<text x="165" y="107">GND</text>
<text x="233.6" y="107">GND</text>
<text x="21.2" y="112">5V</text>
<text x="52.6" y="112">VBUS</text>
<text x="274.5" y="112">3.3V</text>
<text x="69.1" y="119.6">+12</text>
<text x="99.1" y="117.1">3.3V</text>
<text x="158.4" y="114.6">5V</text>
<text x="178" y="114.6">3.3V</text>
<text x="246.3" y="124.7">SWDIO</text>
<text x="259.3" y="124.7">3.3V</text>
<text x="100.1" y="129.8">SDA</text>
<text x="195.5" y="127.3">SDA</text>
<text x="195.5" y="129.8">SCL</text>
<text x="246.3" y="127.3">SWDIO</text>
<text x="100.1" y="132.3">SCL</text>
<text x="86.4" y="142.5">3.3V</text>
<text x="162.4" y="139.9">GPIO0</text>
<text x="21.2" y="147.6">5V</text>
<text x="37.8" y="147.6">GND</text>
<text x="162.4" y="147.6">GPIO2</text>
<text x="162.4" y="145">GPIO1</text>
<text x="243.8" y="145">GND</text>
<text x="274.3" y="147.6">GND</text>
<text x="162.4" y="152.6">GPIO3</text>
<text x="251.4" y="150.1">TXD</text>
<text x="251.4" y="152.6">RXD</text>
<text x="162.4" y="165.4">GPIO4</text>
<text x="200.6" y="167.9">GND</text>
<text x="98.8" y="173">SUSPEND</text>
<text x="98.8" y="170.5">SUSPEND</text>
<text x="162.4" y="170.5">GPIO5</text>
<text x="162.4" y="173">GPIO6</text>
<text x="162.4" y="175.5">GPIO7</text>
<text x="20.1" y="185.7">GND</text>
<text x="65.8" y="183.2">GND</text>
</g>
<g font-size="2.3" fill="#008000">
<text x="76" y="98">GND</text>
<text x="109.1" y="188.2">GND</text>
<text x="157.1" y="188.2">GND</text>
</g>
</svg>
